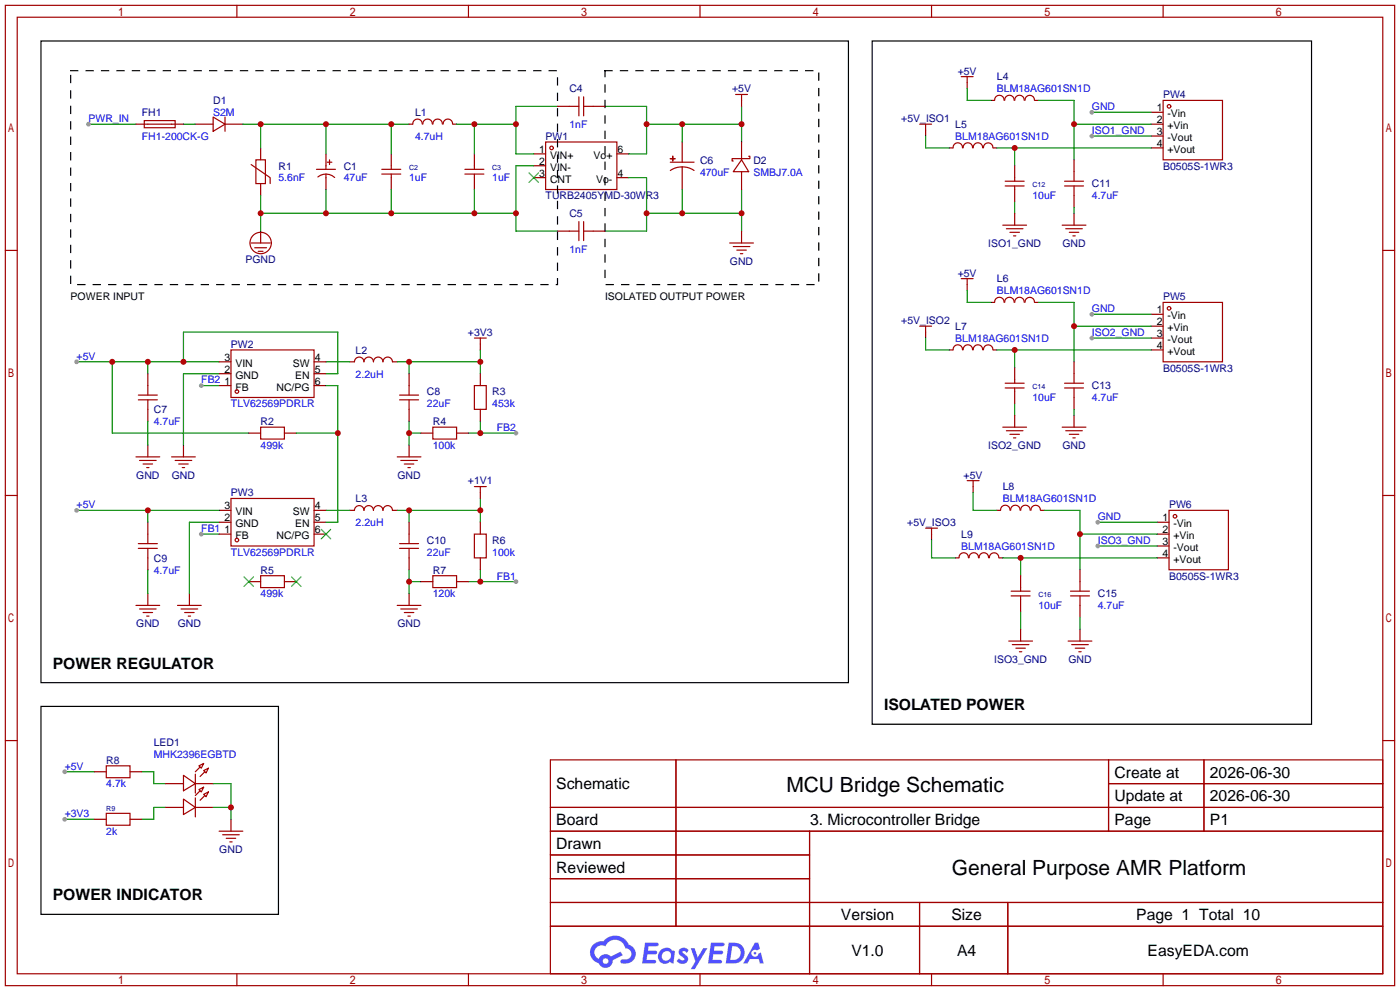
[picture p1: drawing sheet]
<svg xmlns="http://www.w3.org/2000/svg" width="299mm" height="212mm" viewBox="0 0 299 212" stroke-linecap="round" stroke-linejoin="round" font-family="sans-serif">
<g fill="none" stroke="#a10000" stroke-width=".25">
<path d="M1.1 1.1h297.2v209.6h-297.2zM3.7 3.7h292.1v204.5h-292.1zM50.7 1.1v2.6M100.2 1.1v2.6M149.7 1.1v2.6M199.3 1.1v2.6M248.8 1.1v2.6M1.1 53.5h2.6M295.8 53.5h2.5M1.1 105.9h2.6M295.8 105.9h2.5M1.1 158.3h2.6"/>
<path d="M295.8 158.3h2.5M117.7 162.4h178.1v45.8h-178.1zM117.7 172.6h178.1M117.7 177.7h178.1M144.6 162.4v35.6M173.2 177.7v30.5M237.1 162.4v15.3M237.1 167.5h58.7M257.5 162.4v15.3M117.7 182.8h55.5M117.7 192.9h178.1M117.7 187.8h55.5"/>
<path d="M117.7 198h178.1M196.7 192.9v15.3M215.6 192.9v15.3M50.7 208.2v2.5M100.2 208.2v2.5M149.7 208.2v2.5M199.3 208.2v2.5M248.8 208.2v2.5"/>
</g>
<g fill="#5487ff">
<path d="M145.5 202.8a1.3 1.3 0 0 1 1.8 .3l-.4 .6a.54 .54 0 0 0-.9-.2l.1 .2a1.28 1.28 0 0 1 .8 2 1.53 1.53 0 0 1-2.2-.3l.5-.6 .8 .5a.31 .31 0 0 0 .4-.3 .31 .31 0 0 0-.3-.3 1.12 1.12 0 0 1-.6-1.9z"/>
<path d="M147.7 202.7h.9l.7 1.9 1.1-1.9h.9l-2.7 4.5h-.9l1-1.7z"/>
<path d="M138 201.5h1.6a1.31 1.31 0 0 1 1.2 .2 .4 .4 0 0 1-.3 .6h-1.8l-.1 .9h1.6a.4 .4 0 0 1 .4 .4 .4 .4 0 0 1-.4 .4h-1.7l-.2 1.2h1.4a.46 .46 0 0 1 .5 .1 .46 .46 0 0 1 .1 .5l-.3 .2h-2.7z"/>
<path d="M152.1 201.5h1.6a1.32 1.32 0 0 1 1.3 .2 .39 .39 0 0 1-.4 .6h-1.7l-.2 .9h1.7a.4 .4 0 0 1 .3 .4 .4 .4 0 0 1-.4 .4h-1.7l-.2 1.2h1.4a.46 .46 0 0 1 .5 .1 .46 .46 0 0 1 .1 .5l-.3 .2h-2.7z"/>
<path d="M161.5 201.5h.7l.4 1.3-.7 .4a.75 .75 0 0 0-1.1 .3 .75 .75 0 0 0 .5 1 .75 .75 0 0 0 .9-.6l.6-.3 .6 2.4h-.9l-.2-1h-1.9l-.5 1h-.9z"/>
<path d="M155.9 201.5l-.7 4.5h1.5a2.27 2.27 0 0 0 2.6-2.3 2.27 2.27 0 0 0-2.7-2.2zM156.6 202.3a1.5 1.5 0 0 1 1.8 1.5 1.5 1.5 0 0 1-1.9 1.4h-.3z"/>
<path d="M141.3 203.1a1.6 1.6 0 0 0-.3 2.3 1.6 1.6 0 0 0 2.3 .2l.8 .4 .3-2.5-.2-.3h-.4a1.58 1.58 0 0 0-2.5-.1zM141.9 203.6a.98 .98 0 0 1 1.6 .5 .98 .98 0 0 1-1.1 1.2 .94 .94 0 0 1-.8-.6 .94 .94 0 0 1 .3-1.1z"/>
<path d="M126.9 201.9a2.37 2.37 0 0 0 1.2 4 1.54 1.54 0 0 0 1.7 1 1.54 1.54 0 0 0 1.3-1.6l2.1-1.1-.5-.8-2 1.1a1.57 1.57 0 0 0-2.6 .4 1.5 1.5 0 0 1-.8-2.1 1.5 1.5 0 0 1 2.2-.5 2.23 2.23 0 0 1 2.3-1.4 2.23 2.23 0 0 1 2 1.8 1.16 1.16 0 0 1 1.2 1.1 1.16 1.16 0 0 1-1 1.3h-.7a.47 .47 0 0 0-.6 .3 .47 .47 0 0 0 .4 .6 2.17 2.17 0 0 0 2.5-1 2.17 2.17 0 0 0-.3-2.7l-.8-.4a3.2 3.2 0 0 0-5.4-.7l-1.2 .1zM129 205.4a.58 .58 0 0 1 1.1 0 .58 .58 0 0 1-1.1 0z"/>
<circle cx="161.5" cy="203.8" r=".28"/>
</g>
<g fill="none" stroke="#870000" stroke-width=".25">
<path d="M41.8 26.5h3.8M48.1 26.5h3.8M55.8 31.6v2.6M55.8 39.2v2.6M69.7 32.9v2.5M69.7 38v2.5M114.2 32.9h2.5M114.2 38h2.5M114.2 35.4h2.5M132 32.9h2.5M132 38h2.5M246.3 24h2.5"/>
<path d="M246.3 26.5h2.5M246.3 29.1h2.5M246.3 31.6h2.5"/>
</g>
<path d="M113.2 37l2 2M115.2 37l-2 2" fill="none" stroke="#3c3" stroke-width=".25"/>
<g fill="none" stroke="#a10000" stroke-width=".25">
<path d="M45.6 25l2.5 1.5-2.5 1.6zM48.1 25v3.1M53.7 35.2l4.1 2.8v1.2M54.7 34.2h2.1v5h-2.1zM67.7 36.2h4.1M68 37.8a2.74 2.74 0 0 1 3.6 .1M69.7 35.4v.8M69.7 37.2v.8M70 34.7h1M70.5 34.2v1M116.7 30.4h15.3v10.1h-15.3zM248.8 21.5h12.7v12.7h-12.7z"/>
<circle cx="118" cy="31.6" r=".38"/>
<circle cx="250.1" cy="22.7" r=".38"/>
</g>
<path d="M18.9 26.5h10.2" fill="none" stroke="#008700" stroke-width=".25"/>
<circle cx="18.9" cy="26.5" r=".51" fill="#999"/>
<g fill="none" stroke="#a10000" stroke-width=".25">
<path d="M81.7 37.2h4M81.7 36.2h4M83.7 35.4v.8M83.7 37.2v.8M99.4 37.2h4.1M99.4 36.2h4.1M101.5 35.4v.8M101.5 37.2v.8M143.4 33.9h1zM143.4 36.4a4.6 4.6 0 0 1 5.1 0M143.4 34.7h5.1M143.9 33.4v1z"/>
<path d="M53.7 51.9h4.1M54.5 53h2.5M55.2 53.7h1.1"/>
<circle cx="55.8" cy="51.9" r="2.29"/>
</g>
<path d="M83.7 32.9v2.5M83.7 38v2.5M101.5 32.9v2.5M101.5 38v2.5M145.9 30.4v4.3M145.9 35.7v4.8M55.8 49.4v2.5" fill="none" stroke="#870000" stroke-width=".25"/>
<path d="M51.9 26.5h35.6M55.8 26.5v5.1M69.7 26.5v6.4M83.7 26.5v6.4" fill="none" stroke="#008700" stroke-width=".25"/>
<g fill="#c00">
<circle cx="55.8" cy="26.5" r=".63"/>
<circle cx="69.7" cy="26.5" r=".63"/>
<circle cx="83.7" cy="26.5" r=".63"/>
</g>
<path d="M88.3 26.5a1.01 1.01 0 0 1 1-1.1 1.01 1.01 0 0 1 1 1.1M90.4 26.5a1.01 1.01 0 0 1 1.1-1.1 1.01 1.01 0 0 1 1 1.1M92.6 26.5a1.01 1.01 0 0 1 1-1.1 1.01 1.01 0 0 1 1 1.1M94.8 26.5a1.01 1.01 0 0 1 1-1.1 1.01 1.01 0 0 1 1 1.1" fill="none" stroke="#a10000" stroke-width=".25"/>
<path d="M87.5 26.5h.8M96.9 26.5h.8" fill="none" stroke="#870000" stroke-width=".25"/>
<path d="M97.7 26.5h12.7M101.5 26.5v6.4M119.3 22.7h-8.9v10.2h3.8" fill="none" stroke="#008700" stroke-width=".25"/>
<g fill="#c00">
<circle cx="101.5" cy="26.5" r=".63"/>
<circle cx="110.4" cy="26.5" r=".63"/>
</g>
<path d="M114.2 35.4h-3.8v14h8.9M55.8 41.8v7.6M55.8 45.6h54.6M69.7 40.5v5.1M83.7 40.5v5.1M101.5 40.5v5.1" fill="none" stroke="#008700" stroke-width=".25"/>
<g fill="#c00">
<circle cx="55.8" cy="45.6" r=".63"/>
<circle cx="69.7" cy="45.6" r=".63"/>
<circle cx="83.7" cy="45.6" r=".63"/>
<circle cx="101.5" cy="45.6" r=".63"/>
<circle cx="110.4" cy="45.6" r=".63"/>
</g>
<path d="M129.4 22.7h8.9v10.2h-3.8M138.3 26.5h20.3M145.9 26.5v3.9M158.6 22.7v7.7" fill="none" stroke="#008700" stroke-width=".25"/>
<g fill="#c00">
<circle cx="145.9" cy="26.5" r=".63"/>
<circle cx="138.3" cy="26.5" r=".63"/>
<circle cx="158.6" cy="26.5" r=".63"/>
</g>
<path d="M134.5 38h3.8v11.4h-8.9M138.3 45.6h20.3M145.9 40.5v5.1M158.6 40.5v8.9" fill="none" stroke="#008700" stroke-width=".25"/>
<g fill="#c00">
<circle cx="145.9" cy="45.6" r=".63"/>
<circle cx="138.3" cy="45.6" r=".63"/>
<circle cx="158.6" cy="45.6" r=".63"/>
</g>
<path d="M206.9 18.9v2.6h5.1M39.2 26.5h2.6M198 29.1v2.5h5.1M222.1 21.5h7.6v12.7M229.7 26.5h16.6M217 43.1v2.5" fill="none" stroke="#008700" stroke-width=".25"/>
<path d="M206.9 17.7v1.2M29.1 26.5h2.5M36.7 26.5h2.5M158.6 21.5v1.2M198 27.8v1.3M203.1 31.6h.7M212 21.5h.7M212.5 31.6h.7M221.4 21.5h.7M158.6 49.4v2.5M217 45.6v2.5" fill="none" stroke="#870000" stroke-width=".25"/>
<g fill="none" stroke="#a10000" stroke-width=".25">
<path d="M205.6 16.4h2.6M206.9 16.4v1.3M30.9 25.8h6.6v1.5h-6.6zM31.6 26.5h5.1M157.4 20.2h2.5M158.6 20.2v1.3M196.7 26.5h2.6M198 26.5v1.3M203.9 31.6a1.01 1.01 0 0 1 1-1.1 1.01 1.01 0 0 1 1 1.1M206 31.6a1.01 1.01 0 0 1 1-1.1 1.01 1.01 0 0 1 1 1.1M208.2 31.6a1.01 1.01 0 0 1 1-1.1 1.01 1.01 0 0 1 1 1.1M210.4 31.6a1.01 1.01 0 0 1 1-1.1 1.01 1.01 0 0 1 1 1.1"/>
<path d="M212.8 21.4a1.01 1.01 0 0 1 1-1 1.01 1.01 0 0 1 1 1.1M214.9 21.4a1.01 1.01 0 0 1 1-1 1.01 1.01 0 0 1 1 1M217.1 21.4a1.01 1.01 0 0 1 1-1 1.01 1.01 0 0 1 1 1M219.3 21.4a1.01 1.01 0 0 1 1-1 1.01 1.01 0 0 1 1 1M156.1 51.9h5.1M156.8 52.7h3.6M157.6 53.5h2M158.4 54.2h.5M214.5 48.1h5.1M215.3 48.9h3.5M216 49.7h2.1M216.8 50.4h.5"/>
</g>
<path d="M15.1 15.1h104.2v45.7h-104.2z" fill="none" stroke="#000" stroke-width=".25" stroke-dasharray="1.5 1.8"/>
<circle cx="229.7" cy="26.5" r=".63" fill="#c00"/>
<path d="M213.2 31.6h33.1M217 31.6v3.8" fill="none" stroke="#008700" stroke-width=".25"/>
<circle cx="217" cy="31.6" r=".63" fill="#c00"/>
<path d="M215 39.8h4.1M215 38.7h4.1M217 38v.7M217 39.8v.7M227.7 39.8h4.1M227.7 38.7h4.1M229.7 36.7v2M229.7 39.8v2M227.2 48.1h5.1M228 48.9h3.5M228.7 49.7h2.1M229.5 50.4h.5" fill="none" stroke="#a10000" stroke-width=".25"/>
<path d="M217 35.4v2.6M229.7 34.2v2.5M217 40.5v2.6M229.7 41.8v2.5M229.7 45.6v2.5" fill="none" stroke="#870000" stroke-width=".25"/>
<path d="M233.6 24h12.7M229.7 44.3v1.3" fill="none" stroke="#008700" stroke-width=".25"/>
<circle cx="233.6" cy="24" r=".51" fill="#999"/>
<path d="M233.6 29.1h12.7" fill="none" stroke="#008700" stroke-width=".25"/>
<circle cx="233.6" cy="29.1" r=".51" fill="#999"/>
<g fill="none" stroke="#a10000" stroke-width=".25">
<path d="M205.6 59.6h2.6M206.9 59.6v1.2M196.7 69.7h2.6M198 69.7v1.3M203.9 74.8a1.01 1.01 0 0 1 1-1.1 1.01 1.01 0 0 1 1 1.1M206 74.8a1.01 1.01 0 0 1 1-1.1 1.01 1.01 0 0 1 1 1.1M208.2 74.8a1.01 1.01 0 0 1 1-1.1 1.01 1.01 0 0 1 1 1.1M210.4 74.8a1.01 1.01 0 0 1 1-1.1 1.01 1.01 0 0 1 1 1.1M212.8 64.6a1.01 1.01 0 0 1 1-1.1 1.01 1.01 0 0 1 1 1.1M214.9 64.6a1.01 1.01 0 0 1 1-1.1 1.01 1.01 0 0 1 1 1.1M217.1 64.6a1.01 1.01 0 0 1 1-1.1 1.01 1.01 0 0 1 1 1.1M219.3 64.6a1.01 1.01 0 0 1 1-1 1.01 1.01 0 0 1 1 1"/>
<path d="M248.8 64.6h12.7v12.7h-12.7zM214.5 91.3h5.1M215.3 92.1h3.5M216 92.8h2.1M216.8 93.6h.5"/>
<circle cx="250.1" cy="65.9" r=".38"/>
</g>
<path d="M198 71v1.3M203.1 74.8h.7M206.9 60.8v1.3M212 64.6h.7M212.5 74.8h.7M221.4 64.6h.7M246.3 67.2h2.5M246.3 69.7h2.5M246.3 72.3h2.5M246.3 74.8h2.5M217 88.8v2.5" fill="none" stroke="#870000" stroke-width=".25"/>
<path d="M198 72.3v2.5h5.1M206.9 62.1v2.5h5.1M222.1 64.6h7.6v12.7M229.7 69.7h16.6M217 86.2v2.6" fill="none" stroke="#008700" stroke-width=".25"/>
<circle cx="229.7" cy="69.7" r=".63" fill="#c00"/>
<path d="M213.2 74.8h33.1M217 74.8v3.8" fill="none" stroke="#008700" stroke-width=".25"/>
<circle cx="217" cy="74.8" r=".63" fill="#c00"/>
<path d="M229.7 79.9v2M215 82.9h4.1M215 81.9h4.1M217 81.2v.7M217 82.9v.8M227.2 91.3h5.1M227.7 82.9h4.1M227.7 81.9h4.1M228 92.1h3.5M228.7 92.8h2.1M229.5 93.6h.5M229.7 82.9v2.1" fill="none" stroke="#a10000" stroke-width=".25"/>
<path d="M217 78.6v2.6M229.7 77.3v2.6M217 83.7v2.5M229.7 85v2.5M229.7 88.8v2.5" fill="none" stroke="#870000" stroke-width=".25"/>
<path d="M233.6 67.2h12.7M229.7 87.5v1.3" fill="none" stroke="#008700" stroke-width=".25"/>
<circle cx="233.6" cy="67.2" r=".51" fill="#999"/>
<path d="M233.6 72.3h12.7" fill="none" stroke="#008700" stroke-width=".25"/>
<circle cx="233.6" cy="72.3" r=".51" fill="#999"/>
<g fill="none" stroke="#a10000" stroke-width=".25">
<path d="M198 112.9h2.5M199.3 112.9v1.3M205.1 119.2a1.01 1.01 0 0 1 1-1.1 1.01 1.01 0 0 1 1.1 1.1M206.9 102.7h2.5M207.3 119.2a1.01 1.01 0 0 1 1-1.1 1.01 1.01 0 0 1 1 1.1M208.2 102.7v1.3M209.4 119.2a1.01 1.01 0 0 1 1.1-1.1 1.01 1.01 0 0 1 1 1.1M211.6 119.2a1.01 1.01 0 0 1 1-1 1.01 1.01 0 0 1 1.1 1M214 109.1a1.01 1.01 0 0 1 1-1.1 1.01 1.01 0 0 1 1 1.1M216.2 109.1a1.01 1.01 0 0 1 1-1.1 1.01 1.01 0 0 1 1 1.1M218.3 109.1a1.01 1.01 0 0 1 1-1.1 1.01 1.01 0 0 1 1.1 1.1M220.5 109.1a1.01 1.01 0 0 1 1-1.1 1.01 1.01 0 0 1 1 1.1"/>
<path d="M250.1 109.1h12.7v12.7h-12.7zM215.8 137h5.1M216.5 137.8h3.6M217.3 138.6h2M218.1 139.3h.5"/>
<circle cx="251.3" cy="110.4" r=".38"/>
</g>
<path d="M199.3 114.2v1.2M204.3 119.3h.8M208.2 104v1.3M213.2 109.1h.8M213.7 119.3h.8M222.6 109.1h.8M247.5 111.6h2.6M247.5 114.2h2.6M247.5 116.7h2.6M247.5 119.3h2.6M218.3 134.5v2.5" fill="none" stroke="#870000" stroke-width=".25"/>
<path d="M199.3 115.4v3.9h5M208.2 105.3v3.8h5M223.4 109.1h7.6v12.7M231 114.2h16.5M218.3 130.7v3.8" fill="none" stroke="#008700" stroke-width=".25"/>
<circle cx="231" cy="114.2" r=".63" fill="#c00"/>
<path d="M214.5 119.3h33M218.3 119.3v3.8" fill="none" stroke="#008700" stroke-width=".25"/>
<circle cx="218.3" cy="119.3" r=".63" fill="#c00"/>
<path d="M216.3 127.4h4M216.3 126.4h4M218.3 125.6v.8M218.3 127.4v.7M228.5 137h5.1M229 127.4h4M229 126.4h4M229.2 137.8h3.6M230 138.6h2M230.8 139.3h.5M231 124.3v2.1M231 127.4v2" fill="none" stroke="#a10000" stroke-width=".25"/>
<path d="M218.3 123.1v2.5M218.3 128.1v2.6M231 121.8v2.5M231 129.4v2.6M231 134.5v2.5" fill="none" stroke="#870000" stroke-width=".25"/>
<path d="M234.8 111.6h12.7M231 132v2.5" fill="none" stroke="#008700" stroke-width=".25"/>
<circle cx="234.8" cy="111.6" r=".51" fill="#999"/>
<path d="M234.8 116.7h12.7" fill="none" stroke="#008700" stroke-width=".25"/>
<circle cx="234.8" cy="116.7" r=".51" fill="#999"/>
<path d="M8.8 8.8h172.7v137.1h-172.7zM186.6 8.8h93.9v146h-93.9z" fill="none" stroke="#000" stroke-width=".25"/>
<path d="M129.4 15.1h45.7v45.7h-45.7z" fill="none" stroke="#000" stroke-width=".25" stroke-dasharray="1.5 1.8"/>
<path d="M13.8 165h6.4" fill="none" stroke="#008700" stroke-width=".25"/>
<circle cx="13.8" cy="165" r=".51" fill="#999"/>
<path d="M13.8 175.1h6.4M30.4 165h2.5v2.5h2.5" fill="none" stroke="#008700" stroke-width=".25"/>
<circle cx="13.8" cy="175.1" r=".51" fill="#999"/>
<path d="M35.4 172.6h3.8M35.4 167.5h3.8M41.8 172.6h3.8M41.8 167.5h3.8M49.4 175.1v2.6" fill="none" stroke="#870000" stroke-width=".25"/>
<g fill="none" stroke="#a10000" stroke-width=".25">
<path d="M39.2 170.8l2.6 1.8-2.6 1.5zM39.2 165.7l2.6 1.8-2.6 1.5zM41.8 165.5v4M41.8 170.6v4M42.5 168.8l1.1-.5-.5 1zM42.5 163.7l1.1-.5-.5 1zM42.8 169l-1 1.1M42.8 164l-1 1M43.6 169.8l1-.5-.5 1zM43.6 164.7l1-.5-.5 1zM43.8 170.1l-1 1M43.8 165l-1 1"/>
<path d="M46.9 177.7h5M47.6 178.4h3.6M48.4 179.2h2M49.1 180h.6"/>
</g>
<path d="M35.4 172.6h-2.5v2.5h-2.5M45.6 172.6h3.8M45.6 167.5h3.8v7.6" fill="none" stroke="#008700" stroke-width=".25"/>
<circle cx="49.4" cy="172.6" r=".63" fill="#c00"/>
<path d="M8.8 151h50.8v44.5h-50.8z" fill="none" stroke="#000" stroke-width=".25"/>
<g fill="none" stroke="#a10000" stroke-width=".25">
<path d="M121.8 22.7h2M123.8 20.7v4.1M124.8 22.7h2.1M124.8 20.7v4.1M121.8 49.4h2M123.8 47.4v4M124.8 47.4v4M124.8 49.4h2.1M75.8 109.1a1.02 1.02 0 0 1 1-1 1.02 1.02 0 0 1 1.1 1 1.02 1.02 0 0 1 1-1 1.02 1.02 0 0 1 1 1 1.02 1.02 0 0 1 1-1 1.02 1.02 0 0 1 1 1 1.02 1.02 0 0 1 1-1 1.02 1.02 0 0 1 1 1M29.1 129.4h5.1M29.8 130.2h3.6M30.6 130.9h2"/>
<path d="M31.4 131.7h.5M38 129.4h5.1M38.7 130.2h3.6M39.5 130.9h2M40.3 131.7h.5M22.7 173.9h5.1v2.5h-5.1zM22.7 163.7h5.1v2.5h-5.1z"/>
</g>
<path d="M119.3 22.7h2.5M126.9 22.7h2.5M119.3 49.4h2.5M126.9 49.4h2.5M74.8 109.1h1M83.9 109.1h1.1M31.6 126.9v2.5M40.5 126.9v2.5M20.2 175.1h2.5M20.2 165h2.5M27.8 175.1h2.6M27.8 165h2.6" fill="none" stroke="#870000" stroke-width=".25"/>
<path d="M46.9 111.6h-6.4v15.3M69.7 109.1h5.1M85 109.1h17.7M87.5 109.1v2.5M102.7 106.6v5M31.6 121.8v5.1" fill="none" stroke="#008700" stroke-width=".25"/>
<g fill="#c00">
<circle cx="102.7" cy="109.1" r=".63"/>
<circle cx="87.5" cy="109.1" r=".63"/>
</g>
<path d="M87.5 126.9v2.5" fill="none" stroke="#870000" stroke-width=".25"/>
<path d="M85 129.4h5M85.7 130.2h3.6M86.5 130.9h2M87.2 131.7h.6" fill="none" stroke="#a10000" stroke-width=".25"/>
<path d="M43.1 114.2h3.8" fill="none" stroke="#008700" stroke-width=".25"/>
<circle cx="43.1" cy="114.2" r=".51" fill="#999"/>
<path d="M87.5 121.8v5.1M87.5 124.3h2.5" fill="none" stroke="#008700" stroke-width=".25"/>
<circle cx="87.5" cy="124.3" r=".63" fill="#c00"/>
<path d="M100.2 124.3h10.2M102.7 121.8v2.5" fill="none" stroke="#008700" stroke-width=".25"/>
<circle cx="102.7" cy="124.3" r=".63" fill="#c00"/>
<circle cx="110.4" cy="124.3" r=".51" fill="#999"/>
<path d="M102.7 105.3v1.3" fill="none" stroke="#870000" stroke-width=".25"/>
<path d="M101.5 104h2.5M102.7 104v1.3" fill="none" stroke="#a10000" stroke-width=".25"/>
<path d="M16.4 77.3h30.5M24 77.3v15.3h29.2M31.6 77.3v2.6M39.2 77.3v-6.3h33.1v8.9h-2.6" fill="none" stroke="#008700" stroke-width=".25"/>
<g fill="#c00">
<circle cx="39.2" cy="77.3" r=".63"/>
<circle cx="31.6" cy="77.3" r=".63"/>
<circle cx="24" cy="77.3" r=".63"/>
</g>
<circle cx="16.4" cy="77.3" r=".51" fill="#999"/>
<path d="M74.8 77.3h1M83.9 77.3h1.1M31.6 95.1v2.6M39.2 95.1v2.6" fill="none" stroke="#870000" stroke-width=".25"/>
<path d="M75.8 77.3a1.02 1.02 0 0 1 1-1 1.02 1.02 0 0 1 1.1 1 1.02 1.02 0 0 1 1-1 1.02 1.02 0 0 1 1 1 1.02 1.02 0 0 1 1-1 1.02 1.02 0 0 1 1 1 1.02 1.02 0 0 1 1-1 1.02 1.02 0 0 1 1 1M29.1 97.7h5.1M29.8 98.4h3.6M30.6 99.2h2M31.4 99.9h.5M36.7 97.7h5.1M37.5 98.4h3.5M38.2 99.2h2.1M39 99.9h.5" fill="none" stroke="#a10000" stroke-width=".25"/>
<path d="M46.9 79.9h-7.7v15.2M69.7 77.3h5.1M85 77.3h17.7M87.5 77.3v2.6M102.7 74.8v5.1" fill="none" stroke="#008700" stroke-width=".25"/>
<g fill="#c00">
<circle cx="102.7" cy="77.3" r=".63"/>
<circle cx="87.5" cy="77.3" r=".63"/>
</g>
<path d="M87.5 95.1v2.6" fill="none" stroke="#870000" stroke-width=".25"/>
<path d="M85 97.7h5M85.7 98.4h3.6M86.5 99.2h2M87.2 99.9h.6" fill="none" stroke="#a10000" stroke-width=".25"/>
<path d="M43.1 82.4h3.8" fill="none" stroke="#008700" stroke-width=".25"/>
<circle cx="43.1" cy="82.4" r=".51" fill="#999"/>
<path d="M87.5 90v5.1M87.5 92.6h2.5" fill="none" stroke="#008700" stroke-width=".25"/>
<circle cx="87.5" cy="92.6" r=".63" fill="#c00"/>
<path d="M100.2 92.6h10.2M102.7 90v2.6" fill="none" stroke="#008700" stroke-width=".25"/>
<circle cx="102.7" cy="92.6" r=".63" fill="#c00"/>
<circle cx="110.4" cy="92.6" r=".51" fill="#999"/>
<g fill="none" stroke="#870000" stroke-width=".25">
<path d="M31.6 79.9v2.5M46.9 79.9h2.5M46.9 77.3h2.5M67.2 79.9h2.5M67.2 77.3h2.5M87.5 79.9v2.5M102.7 73.5v1.3M102.7 79.9v2.5M31.6 87.5v2.5M46.9 82.4h2.5M53.2 92.6h2.6M60.8 92.6h2.6"/>
<path d="M67.2 82.4h2.5M87.5 87.5v2.5M90 92.6h2.6M97.7 92.6h2.5M102.7 87.5v2.5M31.6 111.6v2.6M31.6 119.3v2.5M46.9 114.2h2.5M46.9 111.6h2.5M46.9 109.1h2.5M67.2 114.2h2.5M67.2 111.6h2.5"/>
<path d="M67.2 109.1h2.5M87.5 111.6v2.6M87.5 119.3v2.5M102.7 111.6v2.6M102.7 119.3v2.5M90 124.3h2.6M97.7 124.3h2.5"/>
</g>
<g fill="none" stroke="#a10000" stroke-width=".25">
<path d="M49.4 74.8h17.8v10.2h-17.8zM101.5 72.3h2.5M102.7 72.3v1.2M29.6 85.5h4.1M29.6 84.5h4.1M31.6 82.4v2.1M31.6 85.5v2M55.8 91.3h5v2.6h-5zM85.5 85.5h4M85.5 84.5h4M87.5 82.4v2.1M87.5 85.5v2"/>
<path d="M92.6 91.3h5.1v2.6h-5.1zM101.5 82.4h2.5v5.1h-2.5zM29.6 117.2h4.1M29.6 116.2h4.1M31.6 114.2v2M31.6 117.2v2.1M49.4 106.6h17.8v10.1h-17.8zM85.5 117.2h4M85.5 116.2h4M87.5 114.2v2M87.5 117.2v2.1M101.5 114.2h2.5v5.1h-2.5z"/>
<path d="M92.6 123.1h5.1v2.5h-5.1z"/>
<circle cx="50.7" cy="83.7" r=".38"/>
<circle cx="50.7" cy="115.4" r=".38"/>
</g>
<path d="M31.6 90v5.1M63.4 92.6h8.9M69.7 82.4h2.6v29.2h-2.6" fill="none" stroke="#008700" stroke-width=".25"/>
<path d="M68.7 113.2l2 2M70.7 113.2l-2 2" fill="none" stroke="#3c3" stroke-width=".25"/>
<circle cx="72.3" cy="92.6" r=".63" fill="#c00"/>
<path d="M16.4 109.1h30.5M31.6 109.1v2.5" fill="none" stroke="#008700" stroke-width=".25"/>
<circle cx="31.6" cy="109.1" r=".63" fill="#c00"/>
<circle cx="16.4" cy="109.1" r=".51" fill="#999"/>
<path d="M158.6 34.2l1.5 2.5h-3.3zM160.1 33.4h.3v.5h-3.8v.5h.2M55.8 123.1h5v2.5h-5z" fill="none" stroke="#a10000" stroke-width=".25"/>
<path d="M158.6 30.4v3.8M158.6 36.7v3.8M53.2 124.3h2.6M60.8 124.3h2.6" fill="none" stroke="#870000" stroke-width=".25"/>
<path d="M52.2 123.3l2 2M54.2 123.3l-2 2M62.4 123.3l2 2M64.4 123.3l-2 2" fill="none" stroke="#3c3" stroke-width=".25"/>
<g font-size="4.5">
<text x="168.2" y="169.3">MCU Bridge Schematic</text>
<text x="203.6" y="187.1">General Purpose AMR Platform</text>
</g>
<g font-size="3.4">
<text x="11.3" y="142.9">POWER REGULATOR</text>
<text x="189.1" y="151.8">ISOLATED POWER</text>
<text x="238.4" y="166.2">Create at</text>
<text x="258.8" y="166.2">2026-06-30</text>
<text x="119" y="168.7">Schematic</text>
<text x="238.4" y="171.3">Update at</text>
<text x="258.8" y="171.3">2026-06-30</text>
<text x="119" y="176.4">Board</text>
<text x="173.3" y="176.4">3. Microcontroller Bridge</text>
<text x="238.4" y="176.4">Page</text>
<text x="258.8" y="176.4">P1</text>
<text x="119" y="181.4">Drawn</text>
<text x="119" y="186.5">Reviewed</text>
<text x="11.3" y="192.5">POWER INDICATOR</text>
<text x="179.9" y="196.7">Version</text>
<text x="203.5" y="196.7">Size</text>
<text x="243" y="196.7">Page 1 Total 10</text>
<text x="182.1" y="204.3">V1.0</text>
<text x="204.7" y="204.3">A4</text>
<text x="245.5" y="204.3">EasyEDA.com</text>
</g>
<g font-size="2.2" fill="#000080">
<text x="204.9" y="15.9">+5V</text>
<text x="213.2" y="17.2">L4</text>
<text x="45.6" y="22.3">D1</text>
<text x="121.8" y="19.7">C4</text>
<text x="156.6" y="19.7">+5V</text>
<text x="248.8" y="21">PW4</text>
<text x="30.4" y="24.8">FH1</text>
<text x="88.8" y="24.8">L1</text>
<text x="116.7" y="29.9">PW1</text>
<text x="192.8" y="26.1">+5V_ISO1</text>
<text x="204.3" y="27.4">L5</text>
<text x="149.7" y="35">C6</text>
<text x="161.2" y="35">D2</text>
<text x="59.6" y="36.3">R1</text>
<text x="73.5" y="36.3">C1</text>
<text x="233.6" y="40.1">C11</text>
<text x="248.8" y="36.3">B0505S-1WR3</text>
<text x="116.7" y="42.6">TURB2405YMD-30WR3</text>
<text x="121.8" y="46.4">C5</text>
<text x="211.4" y="52.8">ISO1_GND</text>
<text x="227.3" y="52.8">GND</text>
<text x="52.5" y="56.3">PGND</text>
<text x="156.1" y="56.6">GND</text>
<text x="204.9" y="59.1">+5V</text>
<text x="213.2" y="60.4">L6</text>
<text x="248.8" y="64.2">PW5</text>
<text x="100.1" y="71.8">+3V3</text>
<text x="192.8" y="69.3">+5V_ISO2</text>
<text x="204.3" y="70.5">L7</text>
<text x="49.4" y="74.4">PW2</text>
<text x="76.1" y="75.6">L2</text>
<text x="233.6" y="83.2">C13</text>
<text x="248.8" y="79.4">B0505S-1WR3</text>
<text x="32.9" y="88.3">C7</text>
<text x="91.3" y="84.5">C8</text>
<text x="105.3" y="84.5">R3</text>
<text x="55.8" y="90.9">R2</text>
<text x="92.6" y="90.9">R4</text>
<text x="211.4" y="95.9">ISO2_GND</text>
<text x="227.3" y="95.9">GND</text>
<text x="29.1" y="102.3">GND</text>
<text x="36.8" y="102.3">GND</text>
<text x="49.4" y="106.1">PW3</text>
<text x="76.1" y="107.4">L3</text>
<text x="85" y="102.3">GND</text>
<text x="100.1" y="103.6">+1V1</text>
<text x="206.1" y="102.3">+5V</text>
<text x="214.5" y="104.8">L8</text>
<text x="194.1" y="112.5">+5V_ISO3</text>
<text x="250.1" y="108.6">PW6</text>
<text x="91.3" y="116.3">C10</text>
<text x="105.3" y="116.3">R6</text>
<text x="205.6" y="115">L9</text>
<text x="32.9" y="120.1">C9</text>
<text x="55.8" y="122.6">R5</text>
<text x="92.6" y="122.6">R7</text>
<text x="250.1" y="123.9">B0505S-1WR3</text>
<text x="234.8" y="127.7">C15</text>
<text x="29.1" y="134">GND</text>
<text x="38" y="134">GND</text>
<text x="85" y="134">GND</text>
<text x="212.6" y="141.7">ISO3_GND</text>
<text x="228.5" y="141.7">GND</text>
<text x="32.9" y="159.4">LED1</text>
<text x="22.7" y="163.3">R8</text>
<text x="46.9" y="182.3">GND</text>
</g>
<g font-size="2.2" fill="#00f">
<text x="213.2" y="19.7">BLM18AG601SN1D</text>
<text x="233.6" y="23.6">GND</text>
<text x="18.9" y="26.1">PWR_IN</text>
<text x="30.4" y="29.9">FH1-200CK-G</text>
<text x="45.6" y="24.8">S2M</text>
<text x="88.8" y="29.9">4.7uH</text>
<text x="121.8" y="27.4">1nF</text>
<text x="204.3" y="29.9">BLM18AG601SN1D</text>
<text x="233.6" y="28.6">ISO1_GND</text>
<text x="59.6" y="38.8">5.6nF</text>
<text x="73.5" y="38.8">47uF</text>
<text x="87.5" y="38.8">1uF</text>
<text x="105.3" y="38.8">1uF</text>
<text x="149.7" y="37.5">470uF</text>
<text x="161.2" y="37.5">SMBJ7.0A</text>
<text x="220.9" y="42.6">10uF</text>
<text x="233.6" y="42.6">4.7uF</text>
<text x="121.8" y="54">1nF</text>
<text x="213.2" y="62.9">BLM18AG601SN1D</text>
<text x="233.6" y="66.7">GND</text>
<text x="233.6" y="71.8">ISO2_GND</text>
<text x="16.4" y="76.9">+5V</text>
<text x="204.3" y="73.1">BLM18AG601SN1D</text>
<text x="43.1" y="82">FB2</text>
<text x="76.1" y="80.7">2.2uH</text>
<text x="49.4" y="87.1">TLV62569PDRLR</text>
<text x="91.3" y="87.1">22uF</text>
<text x="105.3" y="87.1">453k</text>
<text x="220.9" y="85.8">10uF</text>
<text x="233.6" y="85.8">4.7uF</text>
<text x="32.9" y="90.9">4.7uF</text>
<text x="55.8" y="95.9">499k</text>
<text x="92.6" y="95.9">100k</text>
<text x="106.3" y="92.1">FB2</text>
<text x="214.5" y="107.4">BLM18AG601SN1D</text>
<text x="16.4" y="108.6">+5V</text>
<text x="43.1" y="113.7">FB1</text>
<text x="76.1" y="112.5">2.2uH</text>
<text x="234.8" y="111.2">GND</text>
<text x="49.4" y="118.8">TLV62569PDRLR</text>
<text x="91.3" y="118.8">22uF</text>
<text x="105.3" y="118.8">100k</text>
<text x="205.6" y="117.5">BLM18AG601SN1D</text>
<text x="234.8" y="116.3">ISO3_GND</text>
<text x="32.9" y="122.6">4.7uF</text>
<text x="106.3" y="123.9">FB1</text>
<text x="55.8" y="127.7">499k</text>
<text x="92.6" y="127.7">120k</text>
<text x="222.1" y="130.2">10uF</text>
<text x="234.8" y="130.2">4.7uF</text>
<text x="32.9" y="162">MHK2396EGBTD</text>
<text x="13.8" y="164.5">+5V</text>
<text x="22.7" y="168.3">4.7k</text>
<text x="13.8" y="174.7">+3V3</text>
<text x="22.7" y="178.5">2k</text>
</g>
<g font-size="2.2">
<text x="247.4" y="23.8">1</text>
<text x="247.4" y="26.3">2</text>
<text x="247.4" y="28.9">3</text>
<text x="249.7" y="25.1">-Vin</text>
<text x="249.7" y="27.6">+Vin</text>
<text x="115.3" y="35.2">2</text>
<text x="115.3" y="32.7">1</text>
<text x="117.7" y="33.9">VIN+</text>
<text x="127" y="33.9">Vo+</text>
<text x="132.1" y="32.7">6</text>
<text x="247.4" y="31.4">4</text>
<text x="249.7" y="30.1">-Vout</text>
<text x="249.7" y="32.7">+Vout</text>
<text x="115.3" y="37.8">3</text>
<text x="117.7" y="39">CNT</text>
<text x="117.7" y="36.5">VIN-</text>
<text x="127.5" y="39">Vo-</text>
<text x="132.1" y="37.8">4</text>
<text x="15.1" y="64.2">POWER INPUT</text>
<text x="129.4" y="64.2">ISOLATED OUTPUT POWER</text>
<text x="247.4" y="67">1</text>
<text x="247.4" y="69.5">2</text>
<text x="249.7" y="68.2">-Vin</text>
<text x="249.7" y="70.8">+Vin</text>
<text x="48" y="77.1">3</text>
<text x="67.3" y="77.1">4</text>
<text x="247.4" y="72">3</text>
<text x="247.4" y="74.6">4</text>
<text x="249.7" y="73.3">-Vout</text>
<text x="249.7" y="75.9">+Vout</text>
<text x="48" y="79.7">2</text>
<text x="48" y="82.2">1</text>
<text x="50.3" y="78.4">VIN</text>
<text x="50.3" y="80.9">GND</text>
<text x="50.3" y="83.5">FB</text>
<text x="59.1" y="83.5">NC/PG</text>
<text x="62.6" y="78.4">SW</text>
<text x="63.1" y="80.9">EN</text>
<text x="67.3" y="82.2">6</text>
<text x="67.3" y="79.7">5</text>
<text x="48" y="108.9">3</text>
<text x="48" y="111.4">2</text>
<text x="48" y="114">1</text>
<text x="50.3" y="110.1">VIN</text>
<text x="50.3" y="112.7">GND</text>
<text x="62.6" y="110.1">SW</text>
<text x="63.1" y="112.7">EN</text>
<text x="67.3" y="114">6</text>
<text x="67.3" y="111.4">5</text>
<text x="67.3" y="108.9">4</text>
<text x="248.7" y="111.4">1</text>
<text x="248.7" y="114">2</text>
<text x="251" y="112.7">-Vin</text>
<text x="50.3" y="115.2">FB</text>
<text x="59.1" y="115.2">NC/PG</text>
<text x="248.7" y="116.5">3</text>
<text x="248.7" y="119">4</text>
<text x="251" y="115.2">+Vin</text>
<text x="251" y="117.8">-Vout</text>
<text x="251" y="120.3">+Vout</text>
</g>
<g font-size="1.5" fill="#000080">
<text x="87.5" y="36.3">C2</text>
<text x="105.3" y="36.3">C3</text>
<text x="220.9" y="40.1">C12</text>
<text x="220.9" y="83.2">C14</text>
<text x="222.1" y="127.7">C16</text>
<text x="22.7" y="173.4">R9</text>
</g>
</svg>
